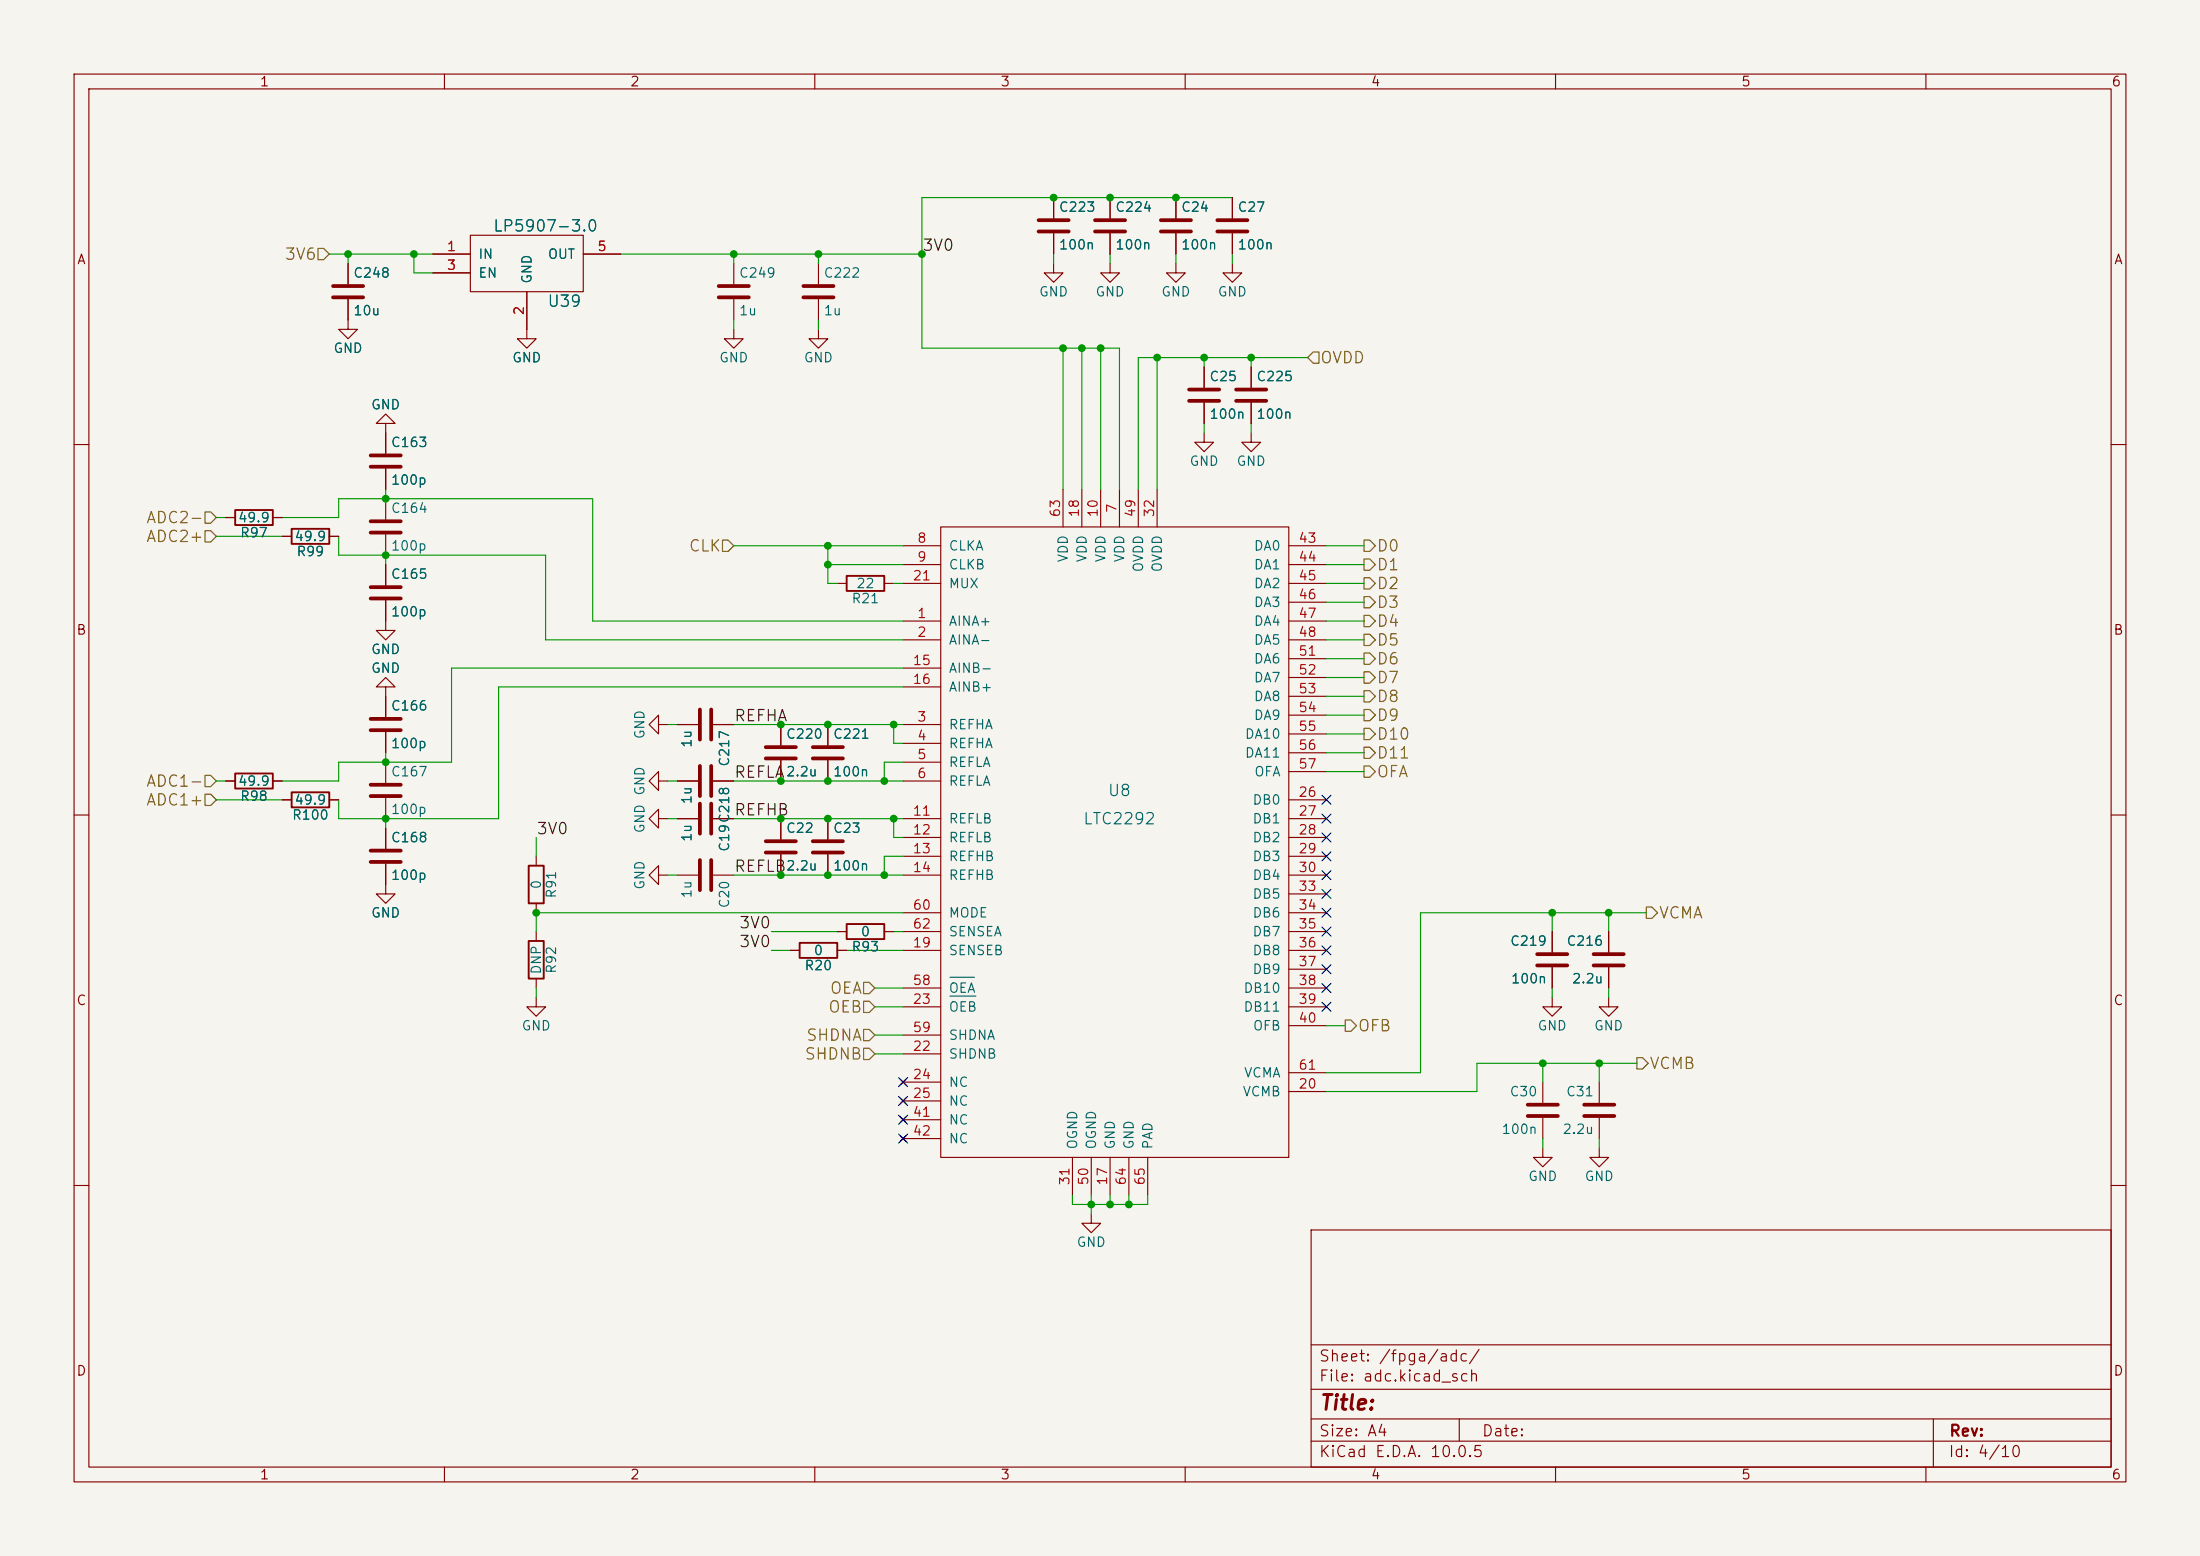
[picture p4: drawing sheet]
<svg xmlns="http://www.w3.org/2000/svg" width="297mm" height="210mm" viewBox="0 0 297 210" stroke-linecap="round" stroke-linejoin="round" font-family="sans-serif">
<path d="M0 0h297v210h-297z" fill="#f5f4ef" stroke="#f5f4ef" stroke-width=".14"/>
<g fill="none" stroke="#840000" stroke-width=".15">
<path d="M10 10h277v190h-277zM12 12h273v186h-273zM60 10v2M110 10v2M160 10v2M210 10v2M260 10v2M47 35.6v2.8M58.4 34.3h5.1M58.4 36.8h5.1M63.5 31.8h15.2v7.6h-15.2zM71.1 39.4v6.3h1.3l-1.3 1.3-1.3-1.3h1.3"/>
<path d="M78.7 34.3h5.1M99.1 35.6v2.8M110.5 35.6v2.8M142.2 35.6v1.2h1.3l-1.3 1.3-1.2-1.3h1.2M142.2 26.7v2.8M142.2 31.5v2.8M149.9 35.6v1.2h1.2l-1.2 1.3-1.3-1.3h1.3M149.9 26.7v2.8M149.9 31.5v2.8M158.7 35.6v1.2h1.3l-1.3 1.3-1.2-1.3h1.2M158.7 26.7v2.8M158.7 31.5v2.8"/>
<path d="M166.4 35.6v1.2h1.2l-1.2 1.3-1.3-1.3h1.3M166.4 26.7v2.8M166.4 31.5v2.8M47 40.4v4.1h1.3l-1.3 1.2-1.3-1.2h1.3M52.1 57.2h1.2l-1.2-1.3-1.3 1.3h1.3v4M99.1 44.5v1.2h1.2l-1.2 1.3-1.3-1.3h1.3M99.1 40.4v2.8M110.5 44.5v1.2h1.3l-1.3 1.3-1.3-1.3h1.3M110.5 40.4v2.8M162.6 58.4v1.3h1.2l-1.2 1.3-1.3-1.3h1.3M162.6 49.5v2.8M162.6 54.4v2.8"/>
<path d="M168.9 58.4v1.3h1.3l-1.3 1.3-1.3-1.3h1.3M168.9 49.5v2.8M168.9 54.4v2.8M10 60h2M30.5 69.9h1.2M36.8 69.9h1.3M38.1 72.4h1.3M44.4 72.4h1.3M52.1 63.2v2.8M52.1 67.3v2.8M52.1 72.1v2.8M52.1 76.2v2.8"/>
<path d="M113 78.7h1.3M119.4 78.7h1.2M121.9 73.7h5.1M121.9 76.2h5.1M121.9 78.7h5.1M127 71.1h47v85.1h-47zM143.5 66v5.1M146 66v5.1M148.6 66v5.1M151.1 66v5.1M153.7 66v5.1M156.2 66v5.1"/>
<path d="M174 73.7h5.1M174 76.2h5.1M174 78.7h5.1M285 60h2M52.1 81v4.1h1.2l-1.2 1.3-1.3-1.3h1.3M52.1 92.7h1.2l-1.2-1.3-1.3 1.3h1.3v4.1M52.1 98.8v2.8M88.9 97.8v-1.3l-1.3 1.3 1.3 1.3v-1.3h1.3M91.4 97.8h2.8M96.3 97.8h2.8M105.4 97.8v2.8M111.8 97.8v2.8"/>
<path d="M121.9 83.8h5.1M121.9 86.4h5.1M121.9 97.8h5.1M121.9 90.2h5.1M121.9 92.7h5.1M174 83.8h5.1M174 86.4h5.1M174 81.3h5.1M174 88.9h5.1M174 91.4h5.1M174 94h5.1M174 96.5h5.1"/>
<path d="M174 99.1h5.1M10 110h2M30.5 105.4h1.2M36.8 105.4h1.3M38.1 108h1.3M44.4 108h1.3M52.1 116.6v4.1h1.2l-1.2 1.2-1.3-1.2h1.3M52.1 102.9v2.8M52.1 107.7v2.8M52.1 111.8v2.8M72.4 115.6v1.2M88.9 118.1v-1.3l-1.3 1.3 1.3 1.3v-1.3h1.3"/>
<path d="M88.9 110.5v-1.3l-1.3 1.3 1.3 1.3v-1.3h1.3M88.9 105.4v-1.3l-1.3 1.3 1.3 1.3v-1.3h1.3M91.4 110.5h2.8M91.4 105.4h2.8M91.4 118.1h2.8M96.3 110.5h2.8M96.3 105.4h2.8M96.3 118.1h2.8M105.4 102.6v2.8M105.4 110.5v2.8M105.4 115.3v2.8M111.8 102.6v2.8"/>
<path d="M111.8 110.5v2.8M111.8 115.3v2.8M121.9 110.5h5.1M121.9 105.4h5.1M121.9 100.3h5.1M121.9 102.9h5.1M121.9 113h5.1M121.9 115.6h5.1M121.9 118.1h5.1M174 110.5h5.1M174 108h5.1M174 113h5.1"/>
<path d="M174 115.6h5.1M174 118.1h5.1M174 101.6h5.1M174 104.1h5.1M285 110h2M72.4 134.6v1.3h1.3l-1.3 1.3-1.3-1.3h1.3M72.4 121.9v1.3M72.4 125.7v1.3M72.4 132.1v1.3M106.7 128.3h1.2M113 128.3h1.3M113 125.7h1.3"/>
<path d="M119.4 125.7h1.2M121.9 128.3h5.1M121.9 125.7h5.1M121.9 135.9h5.1M121.9 123.2h5.1M121.9 133.4h5.1M121.9 139.7h5.1M174 128.3h5.1M174 125.7h5.1M174 135.9h5.1M174 120.7h5.1M174 123.2h5.1"/>
<path d="M174 130.8h5.1M174 133.4h5.1M174 138.4h5.1M209.5 134.6v1.3h-1.2l1.2 1.3 1.3-1.3h-1.3M209.5 125.7v2.8M209.5 130.6v2.8M217.2 134.6v1.3h-1.3l1.3 1.3 1.2-1.3h-1.2M217.2 125.7v2.8M217.2 130.6v2.8M121.5 145.7l.8 .7M121.5 148.2l.8 .8M121.5 150.7l.8 .8"/>
<path d="M121.5 153.3l.8 .8M121.9 142.2h5.1M121.9 146.1h5.1M121.9 148.6h5.1M121.9 151.1h5.1M121.9 153.7h5.1M122.3 145.7l-.8 .7M122.3 148.2l-.8 .8M122.3 150.7l-.8 .8M122.3 153.3l-.8 .8M144.8 156.2v5.1M147.3 156.2v5.1"/>
<path d="M149.9 156.2v5.1M152.4 156.2v5.1M154.9 156.2v5.1M174 147.3h5.1M174 144.8h5.1M208.3 154.9v1.3h-1.3l1.3 1.3 1.2-1.3h-1.2M208.3 146.1v2.7M208.3 150.9v2.8M215.9 154.9v1.3h-1.3l1.3 1.3 1.3-1.3h-1.3M215.9 146.1v2.7M215.9 150.9v2.8M10 160h2"/>
<path d="M147.3 163.8v1.3h1.3l-1.3 1.3-1.3-1.3h1.3M177 166h108v32h-108zM285 160h2M60 198v2M110 198v2M160 198v2M177 194.5h108M177 191.5h108M177 187.5h108M177 181.5h108M197 191.5v3M210 198v2"/>
<path d="M260 198v2M261 191.5v6.5"/>
</g>
<g fill="none" stroke="#840000" stroke-width=".51">
<path d="M45 38.6h4M97 38.6h4.1M108.5 38.6h4M140.2 29.7h4.1M140.2 31.2h4.1M147.8 29.7h4.1M147.8 31.2h4.1M156.7 29.7h4.1M156.7 31.2h4.1M164.3 29.7h4.1M164.3 31.2h4.1M45 40.1h4"/>
<path d="M97 40.1h4.1M108.5 40.1h4M160.5 52.6h4.1M160.5 54.1h4.1M166.9 52.6h4M166.9 54.1h4M50 79.2h4.1M50 61.5h4.1M50 63h4.1M50 70.4h4.1M50 71.9h4.1M50 80.8h4.1"/>
<path d="M50 97h4.1M50 98.6h4.1M94.5 95.8v4M96 95.8v4M50 105.9h4.1M50 107.4h4.1M50 114.8h4.1M50 116.3h4.1M94.5 103.4v4M94.5 108.5v4M94.5 116.1v4M96 103.4v4"/>
<path d="M96 108.5v4M96 116.1v4M103.4 113.5h4M103.4 115.1h4M103.4 100.8h4M103.4 102.4h4M109.7 113.5h4.1M109.7 115.1h4.1M109.7 100.8h4.1M109.7 102.4h4.1M207.5 128.8h4.1M207.5 130.3h4.1"/>
<path d="M215.1 128.8h4.1M215.1 130.3h4.1M206.2 149.1h4.1M206.2 150.6h4.1M213.9 149.1h4M213.9 150.6h4"/>
</g>
<path d="M31.7 68.8h5.1v2.1h-5.1zM39.4 71.4h5v2h-5zM114.3 77.7h5.1v2.1h-5.1zM31.7 104.4h5.1v2h-5.1zM39.4 106.9h5v2.1h-5zM71.4 116.8h2v5.1h-2zM71.4 127h2v5.1h-2zM107.9 127.3h5.1v2h-5.1zM114.3 124.7h5.1v2h-5.1z" fill="none" stroke="#840000" stroke-width=".25"/>
<path d="M128.2 134.4h3.5M128.2 131.9h3.4" fill="none" stroke="#006464" stroke-width=".15"/>
<g fill="none" stroke="#725600" stroke-width=".15">
<path d="M42.9 33.5h.8l.7 .8-.7 .8h-.8zM176.5 48.3l.8-.8h.8v1.5h-.8zM27.7 71.6h.7l.8 .8-.8 .8h-.7zM27.7 69.1h.7l.8 .8-.8 .7h-.7zM97.5 72.9h.8l.8 .8-.8 .7h-.8zM184.1 78h.8l.8 .7-.8 .8h-.8zM184.1 75.4h.8l.8 .8-.8 .8h-.8zM184.1 72.9h.8l.8 .8-.8 .7h-.8zM184.1 98.3h.8l.8 .8-.8 .7h-.8zM184.1 93.2h.8l.8 .8-.8 .7h-.8zM184.1 90.7h.8l.8 .7-.8 .8h-.8zM184.1 83.1h.8l.8 .7-.8 .8h-.8z"/>
<path d="M184.1 88.1h.8l.8 .8-.8 .8h-.8zM184.1 85.6h.8l.8 .8-.8 .7h-.8zM184.1 95.8h.8l.8 .7-.8 .8h-.8zM184.1 80.5h.8l.8 .8-.8 .7h-.8zM27.7 104.6h.7l.8 .8-.8 .8h-.7zM27.7 107.2h.7l.8 .8-.8 .7h-.7zM184.1 100.8h.8l.8 .8-.8 .8h-.8zM184.1 103.4h.8l.8 .7-.8 .8h-.8zM116.6 138.9h.7l.8 .8-.8 .8h-.7zM116.6 135.1h.7l.8 .8-.8 .8h-.7zM116.6 132.6h.7l.8 .8-.8 .7h-.7zM181.6 137.7h.8l.7 .7-.7 .8h-.8z"/>
<path d="M222.2 122.4h.8l.8 .8-.8 .8h-.8zM116.6 141.5h.7l.8 .7-.8 .8h-.7zM221 142.7h.7l.8 .8-.8 .8h-.7z"/>
</g>
<g fill="none" stroke="#009600" stroke-width=".15">
<path d="M44.4 34.3h14M47 34.3v1.3M55.9 34.3v2.5h2.5M83.8 34.3h40.7M99.1 34.3v1.3M110.5 34.3v1.3M142.2 34.3v1.3M149.9 34.3v1.3M158.7 34.3v1.3M166.4 26.7h-41.9v20.3h26.6v19M166.4 34.3v1.3M99.1 43.2v1.3"/>
<path d="M110.5 43.2v1.3M143.5 47v19M146 47v19M148.6 47v19M156.2 48.3v17.7M162.6 48.3v1.2M162.6 57.2v1.2M168.9 48.3v1.2M168.9 57.2v1.2M176.5 48.3h-22.8v17.7M29.2 72.4h8.9M29.2 69.9h1.3"/>
<path d="M38.1 69.9h7.6v-2.6h34.3v16.5h41.9M45.7 72.4v2.5h28v11.5h48.2M52.1 66v1.3M52.1 74.9v1.3M99.1 73.7h22.8M111.8 76.2h10.1M111.8 73.7v5h1.2M120.6 78.7h1.3M179.1 73.7h5M179.1 76.2h5M179.1 78.7h5M90.2 97.8h1.2"/>
<path d="M99.1 97.8h22.8M120.6 97.8v2.5h1.3M121.9 92.7h-54.6v17.8h-21.6v-2.5M121.9 90.2h-60.9v12.7h-15.3v2.5h-7.6M179.1 83.8h5M179.1 86.4h5M179.1 88.9h5M179.1 96.5h5M179.1 81.3h5M179.1 91.4h5M179.1 99.1h5M179.1 94h5"/>
<path d="M29.2 105.4h1.3M29.2 108h8.9M52.1 101.6v1.3M52.1 110.5v1.3M72.4 113v2.6M90.2 118.1h1.2M90.2 110.5h1.2M90.2 105.4h1.2M99.1 118.1h22.8M99.1 110.5h22.8M99.1 105.4h22.8M120.6 110.5v2.5h1.3"/>
<path d="M121.9 102.9h-2.5v2.5M121.9 115.6h-2.5v2.5M179.1 104.1h5M179.1 101.6h5M72.4 133.4v1.2M104.1 125.7h8.9M104.1 128.3h2.6M114.3 128.3h7.6M118.1 135.9h3.8M118.1 133.4h3.8M118.1 139.7h3.8M120.6 125.7h1.3"/>
<path d="M121.9 123.2h-49.5v2.5M179.1 138.4h2.5M209.5 123.2v2.5M209.5 133.4v1.2M217.2 123.2v2.5M217.2 133.4v1.2M222.2 123.2h-30.4v21.6h-12.7M118.1 142.2h3.8M208.3 143.5v2.6M208.3 153.7v1.2M215.9 143.5v2.6M215.9 153.7v1.2"/>
<path d="M221 143.5h-21.6v3.8h-20.3M144.8 161.3v1.3h10.1v-1.3M147.3 161.3v2.5M149.9 161.3v1.3M152.4 161.3v1.3"/>
</g>
<g fill="none" stroke="#000084" stroke-width=".15">
<path d="M178.5 109.9l1.2 1.2M178.5 115l1.2 1.2M178.5 117.5l1.2 1.2M178.5 112.4l1.2 1.2M178.5 107.3l1.2 1.3M179.7 109.9l-1.2 1.2M179.7 115l-1.2 1.2M179.7 117.5l-1.2 1.2M179.7 112.4l-1.2 1.2M179.7 107.3l-1.2 1.3M178.5 122.6l1.2 1.2M178.5 120l1.2 1.3"/>
<path d="M178.5 132.7l1.2 1.3M178.5 135.3l1.2 1.2M178.5 125.1l1.2 1.2M178.5 130.2l1.2 1.2M178.5 127.7l1.2 1.2M179.7 122.6l-1.2 1.2M179.7 120l-1.2 1.3M179.7 132.7l-1.2 1.3M179.7 135.3l-1.2 1.2M179.7 125.1l-1.2 1.2M179.7 130.2l-1.2 1.2M179.7 127.7l-1.2 1.2"/>
<path d="M121.3 153.1l1.2 1.2M121.3 148l1.2 1.2M121.3 150.5l1.2 1.2M121.3 145.4l1.2 1.3M122.5 153.1l-1.2 1.2M122.5 148l-1.2 1.2M122.5 150.5l-1.2 1.2M122.5 145.4l-1.2 1.3"/>
</g>
<g fill="#009600" stroke="#009600" stroke-width=".14">
<circle cx="124.5" cy="34.3" r=".46"/>
<circle cx="110.5" cy="34.3" r=".46"/>
<circle cx="111.8" cy="73.7" r=".46"/>
<circle cx="111.8" cy="76.2" r=".46"/>
<circle cx="99.1" cy="34.3" r=".46"/>
<circle cx="55.9" cy="34.3" r=".46"/>
<circle cx="47" cy="34.3" r=".46"/>
<circle cx="105.4" cy="118.1" r=".46"/>
<circle cx="111.8" cy="118.1" r=".46"/>
<circle cx="105.4" cy="110.5" r=".46"/>
<circle cx="111.8" cy="97.8" r=".46"/>
<circle cx="105.4" cy="97.8" r=".46"/>
<circle cx="72.4" cy="123.2" r=".46"/>
<circle cx="105.4" cy="105.4" r=".46"/>
<circle cx="52.1" cy="110.5" r=".46"/>
<circle cx="52.1" cy="102.9" r=".46"/>
<circle cx="52.1" cy="74.9" r=".46"/>
<circle cx="52.1" cy="67.3" r=".46"/>
<circle cx="111.8" cy="105.4" r=".46"/>
<circle cx="119.4" cy="105.4" r=".46"/>
<circle cx="149.9" cy="162.6" r=".46"/>
<circle cx="152.4" cy="162.6" r=".46"/>
<circle cx="119.4" cy="118.1" r=".46"/>
<circle cx="111.8" cy="110.5" r=".46"/>
<circle cx="120.6" cy="110.5" r=".46"/>
<circle cx="147.3" cy="162.6" r=".46"/>
<circle cx="120.6" cy="97.8" r=".46"/>
<circle cx="168.9" cy="48.3" r=".46"/>
<circle cx="209.5" cy="123.2" r=".46"/>
<circle cx="148.6" cy="47" r=".46"/>
<circle cx="156.2" cy="48.3" r=".46"/>
<circle cx="162.6" cy="48.3" r=".46"/>
<circle cx="143.5" cy="47" r=".46"/>
<circle cx="146" cy="47" r=".46"/>
<circle cx="142.2" cy="26.7" r=".46"/>
<circle cx="158.7" cy="26.7" r=".46"/>
<circle cx="149.9" cy="26.7" r=".46"/>
<circle cx="217.2" cy="123.2" r=".46"/>
<circle cx="208.3" cy="143.5" r=".46"/>
<circle cx="215.9" cy="143.5" r=".46"/>
</g>
<text font-size="2" fill="#840000" x="178" y="190.8">Title:</text>
<g font-size="1.5" fill="#725600">
<text x="38.3" y="35.4">3V6</text>
<text x="178.1" y="49.4">OVDD</text>
<text x="19.6" y="71">ADC2-</text>
<text x="19.6" y="73.5">ADC2+</text>
<text x="92.9" y="74.8">CLK</text>
<text x="185.7" y="77.4">D1</text>
<text x="185.7" y="74.8">D0</text>
<text x="185.7" y="79.9">D2</text>
<text x="185.7" y="82.4">D3</text>
<text x="185.7" y="85">D4</text>
<text x="185.7" y="87.5">D5</text>
<text x="185.7" y="95.1">D8</text>
<text x="185.7" y="92.6">D7</text>
<text x="185.7" y="90.1">D6</text>
<text x="185.7" y="100.2">D10</text>
<text x="185.7" y="97.7">D9</text>
<text x="19.6" y="106.6">ADC1-</text>
<text x="185.7" y="102.8">D11</text>
<text x="185.7" y="105.3">OFA</text>
<text x="19.6" y="109.1">ADC1+</text>
<text x="223.8" y="124.3">VCMA</text>
<text x="111.7" y="137">OEB</text>
<text x="111.9" y="134.5">OEA</text>
<text x="108.5" y="143.4">SHDNB</text>
<text x="108.7" y="140.9">SHDNA</text>
<text x="183.2" y="139.6">OFB</text>
<text x="222.6" y="144.7">VCMB</text>
</g>
<g font-size="1.5" fill="#006464">
<text x="66.5" y="31.6">LP5907-3.0</text>
<text x="73.8" y="41.8">U39</text>
<text x="149.5" y="107.8">U8</text>
<text x="146.1" y="111.6">LTC2292</text>
</g>
<g font-size="1.5" fill="#0f0f0f">
<text x="124.4" y="34.2">3V0</text>
<text x="99" y="97.7">REFHA</text>
<text x="99" y="105.4">REFLA</text>
<text x="72.3" y="113">3V0</text>
<text x="99" y="110.4">REFHB</text>
<text x="99" y="118.1">REFLB</text>
<text x="99.7" y="125.7">3V0</text>
<text x="99.7" y="128.2">3V0</text>
</g>
<g font-size="1.5" fill="#840000">
<text x="178" y="184.1">Sheet: /fpga/adc/</text>
<text x="178" y="186.8">File: adc.kicad_sch</text>
<text x="178" y="197">KiCad E.D.A. 10.0.5</text>
<text x="178" y="194.2">Size: A4</text>
<text x="200" y="194.2">Date:</text>
<text x="263" y="197">Id: 4/10</text>
<text x="263" y="194.2">Rev:</text>
</g>
<g font-size="1.3" fill="#840000">
<text x="35" y="12">1</text>
<text x="85" y="12">2</text>
<text x="135" y="12">3</text>
<text x="185" y="12">4</text>
<text x="235" y="12">5</text>
<text x="285" y="12">6</text>
<text x="10.3" y="36">A</text>
<text x="285.3" y="36">A</text>
<text x="10.2" y="86">B</text>
<text x="285.2" y="86">B</text>
<text x="10.2" y="136">C</text>
<text x="285.2" y="136">C</text>
<text x="10.2" y="186">D</text>
<text x="285.2" y="186">D</text>
<text x="35" y="200">1</text>
<text x="85" y="200">2</text>
<text x="135" y="200">3</text>
<text x="185" y="200">4</text>
<text x="235" y="200">5</text>
<text x="285" y="200">6</text>
</g>
<g font-size="1.3" fill="#006464">
<text x="142.9" y="28.9">C223</text>
<text x="150.5" y="28.9">C224</text>
<text x="159.4" y="28.9">C24</text>
<text x="167" y="28.9">C27</text>
<text x="64.5" y="35.3">IN</text>
<text x="73.9" y="35.3">OUT</text>
<text x="142.9" y="34">100n</text>
<text x="150.5" y="34">100n</text>
<text x="159.4" y="34">100n</text>
<text x="167" y="34">100n</text>
<text x="47.6" y="37.8">C248</text>
<text x="64.5" y="37.8">EN</text>
<text x="72.1" y="38.4" transform="rotate(-90 72.1 38.4)">GND</text>
<text x="99.7" y="37.8">C249</text>
<text x="111.1" y="37.8">C222</text>
<text x="140.2" y="40.3">GND</text>
<text x="147.8" y="40.3">GND</text>
<text x="156.7" y="40.3">GND</text>
<text x="164.3" y="40.3">GND</text>
<text x="44.9" y="48">GND</text>
<text x="47.6" y="42.9">10u</text>
<text x="99.7" y="42.9">1u</text>
<text x="111.1" y="42.9">1u</text>
<text x="69.1" y="49.2">GND</text>
<text x="97" y="49.2">GND</text>
<text x="108.4" y="49.2">GND</text>
<text x="163.2" y="51.8">C25</text>
<text x="169.5" y="51.8">C225</text>
<text x="50" y="55.6">GND</text>
<text x="163.2" y="56.8">100n</text>
<text x="169.5" y="56.8">100n</text>
<text x="52.7" y="60.7">C163</text>
<text x="52.7" y="65.7">100p</text>
<text x="160.5" y="63.2">GND</text>
<text x="166.8" y="63.2">GND</text>
<text x="32" y="70.8">49.9</text>
<text x="52.7" y="69.5">C164</text>
<text x="32.3" y="72.8">R97</text>
<text x="39.7" y="73.4">49.9</text>
<text x="39.9" y="75.4">R99</text>
<text x="52.7" y="74.6">100p</text>
<text x="128" y="74.6">CLKA</text>
<text x="128" y="77.2">CLKB</text>
<text x="144.5" y="76" transform="rotate(-90 144.5 76)">VDD</text>
<text x="147" y="76" transform="rotate(-90 147 76)">VDD</text>
<text x="149.6" y="76" transform="rotate(-90 149.6 76)">VDD</text>
<text x="152.1" y="76" transform="rotate(-90 152.1 76)">VDD</text>
<text x="154.6" y="77.3" transform="rotate(-90 154.6 77.3)">OVDD</text>
<text x="157.2" y="77.3" transform="rotate(-90 157.2 77.3)">OVDD</text>
<text x="169.2" y="74.6">DA0</text>
<text x="169.2" y="77.2">DA1</text>
<text x="52.7" y="78.4">C165</text>
<text x="52.7" y="83.5">100p</text>
<text x="114.9" y="81.7">R21</text>
<text x="115.5" y="79.7">22</text>
<text x="128" y="79.7">MUX</text>
<text x="169.2" y="79.7">DA2</text>
<text x="169.2" y="82.2">DA3</text>
<text x="50" y="88.6">GND</text>
<text x="128" y="84.8">AINA+</text>
<text x="128" y="87.3">AINA-</text>
<text x="169.2" y="84.8">DA4</text>
<text x="169.2" y="87.3">DA5</text>
<text x="169.2" y="89.9">DA6</text>
<text x="50" y="91.1">GND</text>
<text x="128" y="91.1">AINB-</text>
<text x="128" y="93.7">AINB+</text>
<text x="169.2" y="92.4">DA7</text>
<text x="169.2" y="94.9">DA8</text>
<text x="52.7" y="96.2">C166</text>
<text x="52.7" y="101.3">100p</text>
<text x="87.3" y="99.9" transform="rotate(-90 87.3 99.9)">GND</text>
<text x="93.7" y="101" transform="rotate(-90 93.7 101)">1u</text>
<text x="106" y="100">C220</text>
<text x="112.4" y="100">C221</text>
<text x="128" y="98.8">REFHA</text>
<text x="128" y="101.3">REFHA</text>
<text x="168" y="100">DA10</text>
<text x="169.2" y="97.5">DA9</text>
<text x="32" y="106.4">49.9</text>
<text x="52.7" y="105.1">C167</text>
<text x="87.3" y="107.5" transform="rotate(-90 87.3 107.5)">GND</text>
<text x="98.8" y="103.6" transform="rotate(-90 98.8 103.6)">C217</text>
<text x="106" y="105.1">2.2u</text>
<text x="112.4" y="105.1">100n</text>
<text x="128" y="103.8">REFLA</text>
<text x="128" y="106.4">REFLA</text>
<text x="168" y="102.6">DA11</text>
<text x="169.2" y="105.1">OFA</text>
<text x="32.3" y="108.4">R98</text>
<text x="39.3" y="110.9">R100</text>
<text x="39.7" y="108.9">49.9</text>
<text x="52.7" y="110.2">100p</text>
<text x="52.7" y="114">C168</text>
<text x="87.3" y="112.6" transform="rotate(-90 87.3 112.6)">GND</text>
<text x="93.7" y="113.7" transform="rotate(-90 93.7 113.7)">1u</text>
<text x="93.7" y="108.6" transform="rotate(-90 93.7 108.6)">1u</text>
<text x="106" y="112.7">C22</text>
<text x="112.4" y="112.7">C23</text>
<text x="128" y="111.5">REFLB</text>
<text x="128" y="114">REFLB</text>
<text x="169" y="108.9">DB0</text>
<text x="169" y="111.5">DB1</text>
<text x="169" y="114">DB2</text>
<text x="52.7" y="119.1">100p</text>
<text x="98.8" y="115.1" transform="rotate(-90 98.8 115.1)">C19C218</text>
<text x="106" y="117.8">2.2u</text>
<text x="112.4" y="117.8">100n</text>
<text x="128" y="116.5">REFHB</text>
<text x="128" y="119.1">REFHB</text>
<text x="169" y="116.5">DB3</text>
<text x="169" y="119.1">DB4</text>
<text x="50" y="124.2">GND</text>
<text x="73.4" y="120.1" transform="rotate(-90 73.4 120.1)">0</text>
<text x="75.4" y="121.4" transform="rotate(-90 75.4 121.4)">R91</text>
<text x="87.3" y="120.2" transform="rotate(-90 87.3 120.2)">GND</text>
<text x="93.7" y="121.3" transform="rotate(-90 93.7 121.3)">1u</text>
<text x="98.8" y="122.7" transform="rotate(-90 98.8 122.7)">C20</text>
<text x="128" y="124.2">MODE</text>
<text x="169" y="121.6">DB5</text>
<text x="169" y="124.2">DB6</text>
<text x="73.4" y="131.6" transform="rotate(-90 73.4 131.6)">DNP</text>
<text x="75.4" y="131.5" transform="rotate(-90 75.4 131.5)">R92</text>
<text x="108.5" y="131.3">R20</text>
<text x="109.8" y="129.2">0</text>
<text x="114.9" y="128.7">R93</text>
<text x="116.1" y="126.7">0</text>
<text x="128" y="129.2">SENSEB</text>
<text x="128" y="126.7">SENSEA</text>
<text x="169" y="126.7">DB7</text>
<text x="169" y="129.2">DB8</text>
<text x="169" y="131.8">DB9</text>
<text x="203.8" y="128">C219</text>
<text x="211.4" y="128">C216</text>
<text x="128" y="136.9">OEB</text>
<text x="128" y="134.3">OEA</text>
<text x="167.8" y="134.3">DB10</text>
<text x="167.8" y="136.9">DB11</text>
<text x="203.9" y="133">100n</text>
<text x="212.1" y="133">2.2u</text>
<text x="70.3" y="139.4">GND</text>
<text x="128" y="143.2">SHDNB</text>
<text x="128" y="140.7">SHDNA</text>
<text x="169.1" y="139.4">OFB</text>
<text x="207.5" y="139.4">GND</text>
<text x="215.1" y="139.4">GND</text>
<text x="128" y="147">NC</text>
<text x="128" y="149.6">NC</text>
<text x="167.7" y="148.3">VCMB</text>
<text x="167.8" y="145.7">VCMA</text>
<text x="203.7" y="148.3">C30</text>
<text x="211.3" y="148.3">C31</text>
<text x="128" y="152.1">NC</text>
<text x="128" y="154.6">NC</text>
<text x="145.7" y="155.2" transform="rotate(-90 145.7 155.2)">OGND</text>
<text x="148.3" y="155.2" transform="rotate(-90 148.3 155.2)">OGND</text>
<text x="150.8" y="155.2" transform="rotate(-90 150.8 155.2)">GND</text>
<text x="153.4" y="155.2" transform="rotate(-90 153.4 155.2)">GND</text>
<text x="155.9" y="155.2" transform="rotate(-90 155.9 155.2)">PAD</text>
<text x="202.6" y="153.4">100n</text>
<text x="210.9" y="153.4">2.2u</text>
<text x="206.2" y="159.7">GND</text>
<text x="213.8" y="159.7">GND</text>
<text x="145.3" y="168.6">GND</text>
</g>
<g font-size="1.3" fill="#a90000">
<text x="60.2" y="34.2">1</text>
<text x="80.5" y="34.2">5</text>
<text x="60.2" y="36.7">3</text>
<text x="71" y="42.6" transform="rotate(-90 71 42.6)">2</text>
<text x="143.4" y="69.9" transform="rotate(-90 143.4 69.9)">63</text>
<text x="146" y="69.9" transform="rotate(-90 146 69.9)">18</text>
<text x="148.5" y="69.9" transform="rotate(-90 148.5 69.9)">10</text>
<text x="151" y="69.3" transform="rotate(-90 151 69.3)">7</text>
<text x="153.6" y="69.9" transform="rotate(-90 153.6 69.9)">49</text>
<text x="156.1" y="69.9" transform="rotate(-90 156.1 69.9)">32</text>
<text x="123.7" y="73.6">8</text>
<text x="123.7" y="76.1">9</text>
<text x="175.2" y="73.6">43</text>
<text x="175.2" y="76.1">44</text>
<text x="123.1" y="78.7">21</text>
<text x="123.7" y="83.7">1</text>
<text x="175.2" y="78.7">45</text>
<text x="175.2" y="81.2">46</text>
<text x="175.2" y="83.7">47</text>
<text x="123.7" y="86.3">2</text>
<text x="175.2" y="86.3">48</text>
<text x="175.2" y="88.8">51</text>
<text x="123.1" y="90.1">15</text>
<text x="123.1" y="92.6">16</text>
<text x="175.2" y="91.4">52</text>
<text x="175.2" y="93.9">53</text>
<text x="123.7" y="97.7">3</text>
<text x="123.7" y="100.2">4</text>
<text x="175.2" y="96.4">54</text>
<text x="175.2" y="99">55</text>
<text x="175.2" y="101.5">56</text>
<text x="123.7" y="102.8">5</text>
<text x="123.7" y="105.3">6</text>
<text x="175.2" y="107.9">26</text>
<text x="175.2" y="104.1">57</text>
<text x="123.1" y="110.4">11</text>
<text x="123.1" y="112.9">12</text>
<text x="175.2" y="110.4">27</text>
<text x="175.2" y="112.9">28</text>
<text x="123.1" y="115.5">13</text>
<text x="123.1" y="118">14</text>
<text x="175.2" y="115.5">29</text>
<text x="175.2" y="118">30</text>
<text x="123.1" y="123.1">60</text>
<text x="123.1" y="125.6">62</text>
<text x="175.2" y="120.6">33</text>
<text x="175.2" y="123.1">34</text>
<text x="175.2" y="125.6">35</text>
<text x="123.1" y="128.2">19</text>
<text x="175.2" y="128.2">36</text>
<text x="175.2" y="130.7">37</text>
<text x="123.1" y="135.8">23</text>
<text x="123.1" y="133.3">58</text>
<text x="175.2" y="133.3">38</text>
<text x="175.2" y="135.8">39</text>
<text x="123.1" y="142.2">22</text>
<text x="123.1" y="139.6">59</text>
<text x="175.2" y="138.3">40</text>
<text x="123.1" y="146">24</text>
<text x="123.1" y="148.5">25</text>
<text x="175.2" y="147.2">20</text>
<text x="175.2" y="144.7">61</text>
<text x="123.1" y="151">41</text>
<text x="123.1" y="153.6">42</text>
<text x="144.7" y="160.1" transform="rotate(-90 144.7 160.1)">31</text>
<text x="147.2" y="160.1" transform="rotate(-90 147.2 160.1)">50</text>
<text x="149.8" y="160.1" transform="rotate(-90 149.8 160.1)">17</text>
<text x="152.3" y="160.1" transform="rotate(-90 152.3 160.1)">64</text>
<text x="154.9" y="160.1" transform="rotate(-90 154.9 160.1)">65</text>
</g>
</svg>
